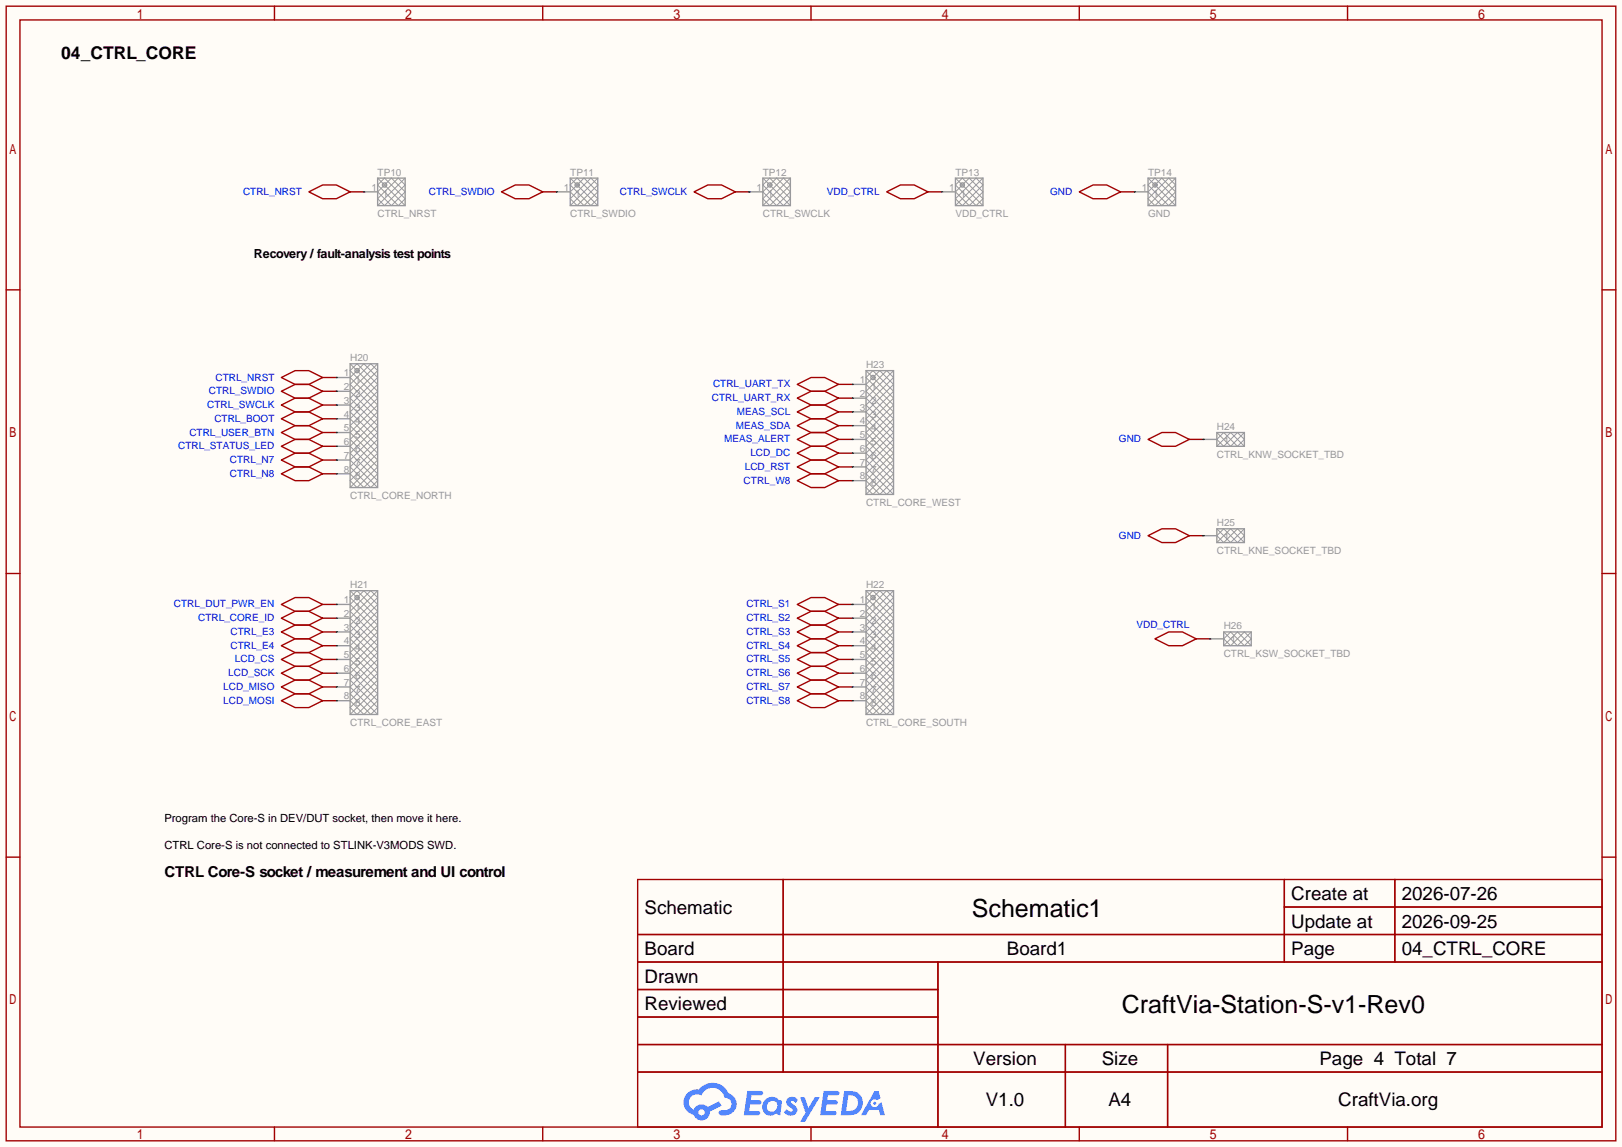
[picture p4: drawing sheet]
<svg xmlns="http://www.w3.org/2000/svg" width="299mm" height="212mm" viewBox="0 0 299 212" stroke-linecap="round" stroke-linejoin="round" font-family="sans-serif">
<path d="M0 0h299.5v211.8h-299.5z" fill="#fffcf7"/>
<g fill="none" stroke="#a10000" stroke-width=".25">
<path d="M1.1 1.1h297.2v209.6h-297.2zM3.7 3.7h292.1v204.5h-292.1zM50.7 1.1v2.6M100.2 1.1v2.6M149.7 1.1v2.6M199.3 1.1v2.6M248.8 1.1v2.6M1.1 53.5h2.6M295.8 53.5h2.5M1.1 105.9h2.6M295.8 105.9h2.5M1.1 158.3h2.6"/>
<path d="M295.8 158.3h2.5M117.7 162.4h178.1v45.8h-178.1zM117.7 172.6h178.1M117.7 177.7h178.1M144.6 162.4v35.6M173.2 177.7v30.5M237.1 162.4v15.3M237.1 167.5h58.7M257.5 162.4v15.3M117.7 182.8h55.5M117.7 192.9h178.1M117.7 187.8h55.5"/>
<path d="M117.7 198h178.1M196.7 192.9v15.3M215.6 192.9v15.3M50.7 208.2v2.5M100.2 208.2v2.5M149.7 208.2v2.5M199.3 208.2v2.5M248.8 208.2v2.5"/>
</g>
<g fill="#5487ff">
<path d="M145.5 202.8a1.3 1.3 0 0 1 1.8 .3l-.4 .6a.54 .54 0 0 0-.9-.2l.1 .2a1.58 1.58 0 0 1 1.1 1.6 1.43 1.43 0 0 1-2.5 .1l.5-.6a.64 .64 0 0 0 .5 .5 .64 .64 0 0 0 .7-.3l-.2-.2a1.6 1.6 0 0 1-1-1.6z"/>
<path d="M147.7 202.7h.9l.7 1.9 1.1-1.9h.9l-2.7 4.5h-.9l1-1.7z"/>
<path d="M138 201.5h1.6a1.31 1.31 0 0 1 1.2 .2 .4 .4 0 0 1-.3 .6h-1.8l-.1 .9h1.6a.4 .4 0 0 1 .4 .4 .4 .4 0 0 1-.4 .4h-1.7l-.2 1.2h.8a1.23 1.23 0 0 1 1.2 .2 .39 .39 0 0 1-.3 .6h-2.7z"/>
<path d="M152.1 201.5h1.6a1.32 1.32 0 0 1 1.3 .2 .39 .39 0 0 1-.4 .6h-1.7l-.2 .9h1.7a.4 .4 0 0 1 .3 .4 .4 .4 0 0 1-.4 .4h-1.7l-.2 1.2h.8a1.23 1.23 0 0 1 1.2 .2 .39 .39 0 0 1-.3 .6h-2.7z"/>
<path d="M161.5 201.5h.7l.4 1.3-.7 .4a.75 .75 0 0 0-1.1 .3 .75 .75 0 0 0 .5 1 .75 .75 0 0 0 .9-.6l.6-.3 .6 2.4h-.9l-.2-1h-1.9l-.5 1h-.9z"/>
<path d="M155.9 201.5l-.7 4.5h1.5a2.27 2.27 0 0 0 2.6-2.3 2.27 2.27 0 0 0-2.7-2.2zM156.6 202.3a1.5 1.5 0 0 1 1.8 1.5 1.5 1.5 0 0 1-1.9 1.4h-.3z"/>
<path d="M141.3 203.1a1.62 1.62 0 0 0-.4 2.1 1.62 1.62 0 0 0 2 .7l.4-.3 .3 .3 .5 .1 .3-2.5-.2-.3h-.4a1.58 1.58 0 0 0-2.5-.1zM141.9 203.6a.99 .99 0 0 1 1.6 .3 .99 .99 0 0 1-.9 1.4 .94 .94 0 0 1-1-.5 .94 .94 0 0 1 .3-1.2z"/>
<path d="M126.9 201.9a2.37 2.37 0 0 0 1.2 4 1.54 1.54 0 0 0 1.7 1 1.54 1.54 0 0 0 1.3-1.6l2.1-1.1-.5-.8-2 1.1a1.57 1.57 0 0 0-2.6 .4 1.5 1.5 0 0 1-.8-2.1 1.5 1.5 0 0 1 2.2-.5 2.23 2.23 0 0 1 2.3-1.4 2.23 2.23 0 0 1 2 1.8 1.16 1.16 0 0 1 1.2 1.1 1.16 1.16 0 0 1-1 1.3h-.7a.47 .47 0 0 0-.6 .3 .47 .47 0 0 0 .4 .6 2.23 2.23 0 0 0 2.3-.7 2.23 2.23 0 0 0 .4-2.3 2.16 2.16 0 0 0-1.3-1.1 3.2 3.2 0 0 0-5.4-.7l-1.2 .1zM129 205.4a.58 .58 0 0 1 1.1 0 .58 .58 0 0 1-1.1 0z"/>
<circle cx="161.5" cy="203.8" r=".28"/>
</g>
<g fill="none" stroke="#999" stroke-width=".18">
<path d="M69.7 34.2l1.3-1.3 3.8 3.8-1.3 1.3zM69.7 35.4l2.6-2.5 2.5 2.5-2.5 2.6zM69.7 36.7l3.8-3.8 1.3 1.3-3.8 3.8zM69.7 32.9l5.1 5.1M71.2 33.8l.1 .2M71.3 34.3l-.1 .2M74.8 32.9l-5.1 5.1M105.3 34.2l1.3-1.3 3.8 3.8-1.3 1.3zM105.3 35.4l2.5-2.5 2.6 2.5-2.6 2.6zM105.3 32.9l5.1 5.1M106.7 33.8l.2 .2M106.9 34.3l-.2 .2"/>
<path d="M109.1 32.9l1.3 1.3-3.8 3.8-1.3-1.3zM110.4 32.9l-5.1 5.1M140.8 34.2l1.3-1.3 3.8 3.8-1.2 1.3zM140.8 36.7l3.9-3.8 1.2 1.3-3.8 3.8zM140.8 35.4l2.6-2.5 2.5 2.5-2.5 2.6zM140.8 32.9l5.1 5.1M142.3 33.8l.2 .2M142.5 34.3l-.2 .2M145.9 32.9l-5.1 5.1M176.4 34.2l1.3-1.3 3.8 3.8-1.3 1.3zM176.4 35.4l2.5-2.5 2.6 2.5-2.6 2.6zM176.4 32.9l5.1 5.1"/>
<path d="M177.8 33.8l.2 .2M178 34.3l-.2 .2M180.2 32.9l1.3 1.3-3.8 3.8-1.3-1.3zM181.5 32.9l-5.1 5.1M212 34.2l1.2-1.3 3.8 3.8-1.2 1.3zM212 32.9l5 5.1M213.4 33.8l.2 .2M213.6 34.3l-.2 .2M214.5 32.9l2.5 2.5-2.5 2.6-2.5-2.6zM215.8 32.9l1.2 1.3-3.8 3.8-1.2-1.3zM217 32.9l-5 5.1M64.6 67.2l5.1 5.1-5.1 5 5.1 5.1-5.1 5.1 2.6 2.5 2.5-2.5-5.1-5.1 5.1-5.1-5.1-5 5.1-5.1"/>
<path d="M65.9 67.2l-1.3 1.3 5.1 5-5.1 5.1 5.1 5.1-5.1 5.1 1.3 1.2 3.8-3.8-5.1-5 5.1-5.1-5.1-5.1 3.9-3.8 1.2 1.3-5.1 5 5.1 5.1-5.1 5.1 5.1 5.1-1.2 1.2-3.9-3.8 5.1-5-5.1-5.1 5.1-5.1zM66.1 68.1l.2 .2M66.3 68.6l-.2 .2M159.9 69.7l1.3-1.2 3.8 3.8-5.1 5 5.1 5.1-5.1 5.1 3.8 3.8 1.3-1.3-5.1-5 5.1-5.1-5.1-5.1 5.1-5.1-1.3-1.2-3.8 3.8 5.1 5-5.1 5.1 5.1 5.1-3.8 3.8-1.3-1.3 5.1-5-5.1-5.1 5.1-5.1zM159.9 68.5l5.1 5-5.1 5.1 5.1 5.1-5.1 5.1 2.5 2.5 2.6-2.5-5.1-5.1 5.1-5.1-5.1-5.1 5.1-5M161.3 69.4l.2 .2M161.5 69.9l-.2 .2M224.7 79.9l2.5 2.5 2.5-2.5M225.9 79.9l2.6 2.5 1.2-1.2-1.2-1.3-2.6 2.5-1.2-1.2zM64.6 90l5.1-5-5.1-5.1 5.1-5.1-5.1-5.1 2.6-2.5 2.5 2.5-5.1 5.1 5.1 5.1-5.1 5.1 5.1 5M159.9 91.3l5.1-5.1-5.1-5 5.1-5.1-5.1-5.1 2.5-2.5 2.6 2.5-5.1 5.1 5.1 5.1-5.1 5 5.1 5.1M224.7 82.4l2.5-2.5 2.5 2.5"/>
<path d="M224.7 97.7l2.5 2.5 2.5-2.5M225.9 97.7l2.6 2.5 1.2-1.3-1.2-1.2-2.6 2.5-1.2-1.3zM64.6 110.4l5.1 5-5.1 5.1 5.1 5.1-5.1 5.1 1.3 1.3 3.8-3.9-5.1-5 5.1-5.1-5.1-5.1 3.9-3.8 1.2 1.3-5.1 5 5.1 5.1-5.1 5.1 5.1 5.1-1.2 1.3-3.9-3.9 5.1-5-5.1-5.1 5.1-5.1-3.8-3.8zM64.6 109.1l5.1 5.1-5.1 5.1 5.1 5-5.1 5.1 2.6 2.6 2.5-2.6-5.1-5.1 5.1-5-5.1-5.1 5.1-5.1M66.1 110l.2 .2M66.3 110.5l-.2 .2M159.9 110.4l5.1 5-5.1 5.1 5.1 5.1-5.1 5.1 1.3 1.3 3.8-3.9-5.1-5 5.1-5.1-5.1-5.1 3.8-3.8 1.3 1.3-5.1 5 5.1 5.1-5.1 5.1 5.1 5.1-1.3 1.3-3.8-3.9 5.1-5-5.1-5.1 5.1-5.1-3.8-3.8zM159.9 109.1l5.1 5.1-5.1 5.1 5.1 5-5.1 5.1 2.5 2.6 2.6-2.6-5.1-5.1 5.1-5-5.1-5.1 5.1-5.1M161.3 110l.2 .2M161.5 110.5l-.2 .2M224.7 100.2l2.5-2.5 2.5 2.5M225.9 119.3l2.6-2.6 2.5 2.6"/>
<path d="M225.9 116.7l2.6 2.6 2.5-2.6M227.2 116.7l-1.3 1.3 1.3 1.3 2.5-2.6 1.3 1.3-1.3 1.3zM64.6 132l5.1-5.1-5.1-5.1 5.1-5.1-5.1-5.1 2.6-2.5 2.5 2.5-5.1 5.1 5.1 5.1-5.1 5.1 5.1 5.1M159.9 132l5.1-5.1-5.1-5.1 5.1-5.1-5.1-5.1 2.5-2.5 2.6 2.5-5.1 5.1 5.1 5.1-5.1 5.1 5.1 5.1"/>
</g>
<g fill="none" stroke="#999" stroke-width=".25">
<path d="M67.2 35.4h2.5M69.7 32.9h5.1v5.1h-5.1zM102.7 35.4h2.6M105.3 32.9h5.1v5.1h-5.1zM138.3 35.4h2.5M140.8 32.9h5.1v5.1h-5.1zM173.9 35.4h2.5M176.4 32.9h5.1v5.1h-5.1zM209.4 35.4h2.6M212 32.9h5v5.1h-5zM62.1 69.7h2.5M62.1 72.3h2.5"/>
<path d="M62.1 74.8h2.5M62.1 77.3h2.5M62.1 79.9h2.5M64.6 67.2h5.1v22.8h-5.1zM157.4 71h2.5M157.4 73.5h2.5M157.4 76.1h2.5M157.4 78.6h2.5M159.9 68.5h5.1v22.8h-5.1zM224.7 79.9h5v2.5h-5zM62.1 82.4h2.5M62.1 85h2.5"/>
<path d="M62.1 87.5h2.5M157.4 81.2h2.5M157.4 83.7h2.5M157.4 86.2h2.5M157.4 88.8h2.5M222.1 81.2h2.6M222.1 98.9h2.6M224.7 97.7h5v2.5h-5zM62.1 111.6h2.5M62.1 114.2h2.5M62.1 116.7h2.5M62.1 119.3h2.5"/>
<path d="M64.6 109.1h5.1v22.9h-5.1zM157.4 111.6h2.5M157.4 114.2h2.5M157.4 116.7h2.5M157.4 119.3h2.5M159.9 109.1h5.1v22.9h-5.1zM223.4 118h2.5M225.9 116.7h5.1v2.6h-5.1zM62.1 121.8h2.5M62.1 124.3h2.5M62.1 126.9h2.5M62.1 129.4h2.5"/>
<path d="M157.4 121.8h2.5M157.4 124.3h2.5M157.4 126.9h2.5M157.4 129.4h2.5"/>
<circle cx="71" cy="34.2" r=".38"/>
<circle cx="106.6" cy="34.2" r=".38"/>
<circle cx="142.1" cy="34.2" r=".38"/>
<circle cx="177.7" cy="34.2" r=".38"/>
<circle cx="213.2" cy="34.2" r=".38"/>
<circle cx="65.9" cy="68.5" r=".38"/>
<circle cx="161.2" cy="69.7" r=".38"/>
<circle cx="65.9" cy="110.4" r=".38"/>
<circle cx="161.2" cy="110.4" r=".38"/>
</g>
<g fill="none" stroke="#870000" stroke-width=".25">
<path d="M64.6 35.4h2.6M100.2 35.4h2.5M135.8 35.4h2.5M171.3 35.4h2.6M206.9 35.4h2.5M59.6 69.7h2.5M59.6 72.3h2.5M59.6 74.8h2.5M59.6 77.3h2.5M59.6 79.9h2.5M154.8 71h2.6M154.8 73.5h2.6"/>
<path d="M154.8 76.1h2.6M154.8 78.6h2.6M59.6 82.4h2.5M59.6 85h2.5M59.6 87.5h2.5M154.8 81.2h2.6M154.8 83.7h2.6M154.8 86.2h2.6M154.8 88.8h2.6M219.6 81.2h2.5M219.6 98.9h2.5M59.6 111.6h2.5"/>
<path d="M59.6 114.2h2.5M59.6 116.7h2.5M59.6 119.3h2.5M154.8 111.6h2.6M154.8 114.2h2.6M154.8 116.7h2.6M154.8 119.3h2.6M220.9 118h2.5M59.6 121.8h2.5M59.6 124.3h2.5M59.6 126.9h2.5M59.6 129.4h2.5"/>
<path d="M154.8 121.8h2.6M154.8 124.3h2.6M154.8 126.9h2.6M154.8 129.4h2.6"/>
</g>
<g fill="none" stroke="#a10000" stroke-width=".25">
<path d="M57 35.4l2.6-1.2h2.5l2.5 1.2-2.5 1.3h-2.5zM92.6 35.4l2.5-1.2h2.6l2.5 1.2-2.5 1.3h-2.6zM128.1 35.4l2.6-1.2h2.5l2.6 1.2-2.6 1.3h-2.5zM163.7 35.4l2.5-1.2h2.6l2.5 1.2-2.5 1.3h-2.6zM199.3 35.4l2.5-1.2h2.5l2.6 1.2-2.6 1.3h-2.5zM51.9 69.7l2.6-1.2h2.5l2.6 1.2-2.6 1.3h-2.5zM51.9 72.3l2.6-1.3h2.5l2.6 1.3-2.6 1.2h-2.5zM51.9 74.8l2.6-1.3h2.5l2.6 1.3-2.6 1.3h-2.5zM51.9 77.3l2.6-1.2h2.5l2.6 1.2-2.6 1.3h-2.5zM51.9 79.9l2.6-1.3h2.5l2.6 1.3-2.6 1.3h-2.5zM147.2 71l2.5-1.3h2.6l2.5 1.3-2.5 1.3h-2.6zM147.2 73.5l2.5-1.2h2.6l2.5 1.2-2.5 1.3h-2.6z"/>
<path d="M147.2 76.1l2.5-1.3h2.6l2.5 1.3-2.5 1.2h-2.6zM147.2 78.6l2.5-1.3h2.6l2.5 1.3-2.5 1.3h-2.6zM51.9 82.4l2.6-1.2h2.5l2.6 1.2-2.6 1.3h-2.5zM51.9 85l2.6-1.3h2.5l2.6 1.3-2.6 1.2h-2.5zM51.9 87.5l2.6-1.3h2.5l2.6 1.3-2.6 1.3h-2.5zM147.2 81.2l2.5-1.3h2.6l2.5 1.3-2.5 1.2h-2.6zM147.2 83.7l2.5-1.3h2.6l2.5 1.3-2.5 1.3h-2.6zM147.2 86.2l2.5-1.2h2.6l2.5 1.2-2.5 1.3h-2.6zM147.2 88.8l2.5-1.3h2.6l2.5 1.3-2.5 1.2h-2.6zM212 81.2l2.5-1.3h2.5l2.6 1.3-2.6 1.2h-2.5zM212 98.9l2.5-1.2h2.5l2.6 1.2-2.6 1.3h-2.5zM51.9 111.6l2.6-1.2h2.5l2.6 1.2-2.6 1.3h-2.5z"/>
<path d="M51.9 114.2l2.6-1.3h2.5l2.6 1.3-2.6 1.2h-2.5zM51.9 116.7l2.6-1.3h2.5l2.6 1.3-2.6 1.3h-2.5zM51.9 119.3l2.6-1.3h2.5l2.6 1.3-2.6 1.2h-2.5zM147.2 111.6l2.5-1.2h2.6l2.5 1.2-2.5 1.3h-2.6zM147.2 114.2l2.5-1.3h2.6l2.5 1.3-2.5 1.2h-2.6zM147.2 116.7l2.5-1.3h2.6l2.5 1.3-2.5 1.3h-2.6zM147.2 119.3l2.5-1.3h2.6l2.5 1.3-2.5 1.2h-2.6zM213.2 118l2.6-1.3h2.5l2.6 1.3-2.6 1.3h-2.5zM51.9 121.8l2.6-1.3h2.5l2.6 1.3-2.6 1.3h-2.5zM51.9 124.3l2.6-1.2h2.5l2.6 1.2-2.6 1.3h-2.5zM51.9 126.9l2.6-1.3h2.5l2.6 1.3-2.6 1.2h-2.5zM51.9 129.4l2.6-1.3h2.5l2.6 1.3-2.6 1.3h-2.5z"/>
<path d="M147.2 121.8l2.5-1.3h2.6l2.5 1.3-2.5 1.3h-2.6zM147.2 124.3l2.5-1.2h2.6l2.5 1.2-2.5 1.3h-2.6zM147.2 126.9l2.5-1.3h2.6l2.5 1.3-2.5 1.2h-2.6zM147.2 129.4l2.5-1.3h2.6l2.5 1.3-2.5 1.3h-2.6z"/>
</g>
<g fill="none" stroke="#008700" stroke-width=".25">
<path d="M67.2 35.4h.1M102.7 35.4h.1M138.3 35.4h.1M173.9 35.4h.1M209.4 35.4h.1M62.1 69.7h.1M62.1 72.3h.1M62.1 74.8h.1M62.1 77.3h.1M62.1 79.9h.1M157.4 71h.1M157.4 73.5h.1"/>
<path d="M157.4 76.1h.1M157.4 78.6h.1M62.1 82.4h.1M62.1 85h.1M62.1 87.5h.1M157.4 81.2h.1M157.4 83.7h.1M157.4 86.2h.1M157.4 88.8h.1M222.1 81.2h.1M222.1 98.9h.1M62.1 111.6h.1"/>
<path d="M62.1 114.2h.1M62.1 116.7h.1M62.1 119.3h.1M157.4 111.6h.1M157.4 114.2h.1M157.4 116.7h.1M157.4 119.3h.1M223.4 118h.1M62.1 121.8h.1M62.1 124.3h.1M62.1 126.9h.1M62.1 129.4h.1"/>
<path d="M157.4 121.8h.1M157.4 124.3h.1M157.4 126.9h.1M157.4 129.4h.1"/>
</g>
<g font-size="4.6">
<text x="179.4" y="169.4">Schematic1</text>
<text x="207.1" y="187.1">CraftVia-Station-S-v1-Rev0</text>
</g>
<g font-size="3.5">
<text x="238.4" y="166.2">Create at</text>
<text x="258.8" y="166.2">2026-07-26</text>
<text x="119" y="168.8">Schematic</text>
<text x="238.4" y="171.3">Update at</text>
<text x="258.8" y="171.3">2026-09-25</text>
<text x="119" y="176.4">Board</text>
<text x="185.9" y="176.4">Board1</text>
<text x="238.4" y="176.4">Page</text>
<text x="258.8" y="176.4">04_CTRL_CORE</text>
<text x="119" y="181.5">Drawn</text>
<text x="119" y="186.6">Reviewed</text>
<text x="179.7" y="196.7">Version</text>
<text x="203.4" y="196.7">Size</text>
<text x="243.6" y="196.7">Page 4 Total 7</text>
<text x="182" y="204.3">V1.0</text>
<text x="204.7" y="204.3">A4</text>
<text x="247.1" y="204.3">CraftVia.org</text>
</g>
<text font-size="3.2" x="11.3" y="10.8">04_CTRL_CORE</text>
<text font-size="2.8" x="30.4" y="162">CTRL Core-S socket / measurement and UI control</text>
<text font-size="2.3" x="46.9" y="47.7">Recovery / fault-analysis test points</text>
<g font-size="2.1">
<text x="30.4" y="151.8">Program the Core-S in DEV/DUT socket, then move it here.</text>
<text x="30.4" y="156.9">CTRL Core-S is not connected to STLINK-V3MODS SWD.</text>
</g>
<g font-size="1.8" fill="#00f">
<text x="44.9" y="36">CTRL_NRST</text>
<text x="79.2" y="36">CTRL_SWDIO</text>
<text x="114.5" y="36">CTRL_SWCLK</text>
<text x="152.7" y="36">VDD_CTRL</text>
<text x="193.9" y="36">GND</text>
<text x="39.8" y="70.3">CTRL_NRST</text>
<text x="131.7" y="71.5">CTRL_UART_TX</text>
<text x="38.3" y="75.4">CTRL_SWCLK</text>
<text x="38.6" y="72.8">CTRL_SWDIO</text>
<text x="39.6" y="77.9">CTRL_BOOT</text>
<text x="131.5" y="74.1">CTRL_UART_RX</text>
<text x="136.1" y="76.6">MEAS_SCL</text>
<text x="32.9" y="83">CTRL_STATUS_LED</text>
<text x="35" y="80.4">CTRL_USER_BTN</text>
<text x="133.7" y="81.7">MEAS_ALERT</text>
<text x="135.9" y="79.2">MEAS_SDA</text>
<text x="206.6" y="81.7">GND</text>
<text x="42.5" y="85.5">CTRL_N7</text>
<text x="42.5" y="88.1">CTRL_N8</text>
<text x="137.3" y="89.3">CTRL_W8</text>
<text x="137.5" y="86.8">LCD_RST</text>
<text x="138.5" y="84.2">LCD_DC</text>
<text x="206.6" y="99.5">GND</text>
<text x="32.1" y="112.2">CTRL_DUT_PWR_EN</text>
<text x="137.8" y="112.2">CTRL_S1</text>
<text x="36.6" y="114.7">CTRL_CORE_ID</text>
<text x="42.6" y="117.3">CTRL_E3</text>
<text x="42.6" y="119.8">CTRL_E4</text>
<text x="137.8" y="114.7">CTRL_S2</text>
<text x="137.8" y="117.3">CTRL_S3</text>
<text x="137.8" y="119.8">CTRL_S4</text>
<text x="209.8" y="116">VDD_CTRL</text>
<text x="42.2" y="124.9">LCD_SCK</text>
<text x="43.4" y="122.3">LCD_CS</text>
<text x="137.8" y="122.3">CTRL_S5</text>
<text x="137.8" y="124.9">CTRL_S6</text>
<text x="41.2" y="127.4">LCD_MISO</text>
<text x="41.2" y="130">LCD_MOSI</text>
<text x="137.8" y="127.4">CTRL_S7</text>
<text x="137.8" y="130">CTRL_S8</text>
</g>
<g font-size="1.8" fill="#999">
<text x="68.6" y="35.2">1</text>
<text x="69.7" y="32.4">TP10</text>
<text x="104.1" y="35.2">1</text>
<text x="105.3" y="32.4">TP11</text>
<text x="139.7" y="35.2">1</text>
<text x="140.8" y="32.4">TP12</text>
<text x="175.2" y="35.2">1</text>
<text x="176.4" y="32.4">TP13</text>
<text x="210.8" y="35.2">1</text>
<text x="212" y="32.4">TP14</text>
<text x="69.7" y="40.1">CTRL_NRST</text>
<text x="70.7" y="36.5">1</text>
<text x="105.3" y="40.1">CTRL_SWDIO</text>
<text x="106.2" y="36.5">1</text>
<text x="140.8" y="40.1">CTRL_SWCLK</text>
<text x="141.8" y="36.5">1</text>
<text x="176.4" y="40.1">VDD_CTRL</text>
<text x="177.3" y="36.5">1</text>
<text x="212" y="40.1">GND</text>
<text x="212.9" y="36.5">1</text>
<text x="63.5" y="69.5">1</text>
<text x="64.6" y="66.7">H20</text>
<text x="65.6" y="70.8">1</text>
<text x="158.7" y="70.8">1</text>
<text x="159.9" y="68">H23</text>
<text x="63.5" y="72">2</text>
<text x="63.5" y="74.6">3</text>
<text x="63.5" y="77.1">4</text>
<text x="65.6" y="73.3">2</text>
<text x="65.6" y="75.8">3</text>
<text x="158.7" y="73.3">2</text>
<text x="158.7" y="75.8">3</text>
<text x="160.8" y="72">1</text>
<text x="160.8" y="74.6">2</text>
<text x="160.8" y="77.1">3</text>
<text x="63.5" y="79.7">5</text>
<text x="63.5" y="82.2">6</text>
<text x="65.6" y="78.4">4</text>
<text x="65.6" y="80.9">5</text>
<text x="65.6" y="83.5">6</text>
<text x="158.7" y="78.4">4</text>
<text x="158.7" y="80.9">5</text>
<text x="158.7" y="83.5">6</text>
<text x="160.8" y="79.7">4</text>
<text x="160.8" y="82.2">5</text>
<text x="224.7" y="79.4">H24</text>
<text x="225.9" y="81.9">1</text>
<text x="63.5" y="84.7">7</text>
<text x="63.5" y="87.3">8</text>
<text x="65.6" y="86">7</text>
<text x="65.6" y="88.5">8</text>
<text x="158.7" y="86">7</text>
<text x="158.7" y="88.5">8</text>
<text x="160.8" y="84.7">6</text>
<text x="160.8" y="87.3">7</text>
<text x="160.8" y="89.8">8</text>
<text x="224.7" y="84.5">CTRL_KNW_SOCKET_TBD</text>
<text x="64.6" y="92.1">CTRL_CORE_NORTH</text>
<text x="159.9" y="93.4">CTRL_CORE_WEST</text>
<text x="224.7" y="97.2">H25</text>
<text x="225.9" y="99.7">1</text>
<text x="224.7" y="102.3">CTRL_KNE_SOCKET_TBD</text>
<text x="63.5" y="111.4">1</text>
<text x="63.5" y="113.9">2</text>
<text x="64.6" y="108.6">H21</text>
<text x="65.6" y="112.7">1</text>
<text x="158.7" y="111.4">1</text>
<text x="158.7" y="113.9">2</text>
<text x="159.9" y="108.6">H22</text>
<text x="160.8" y="112.7">1</text>
<text x="63.5" y="116.5">3</text>
<text x="63.5" y="119">4</text>
<text x="65.6" y="115.2">2</text>
<text x="65.6" y="117.8">3</text>
<text x="158.7" y="116.5">3</text>
<text x="158.7" y="119">4</text>
<text x="160.8" y="115.2">2</text>
<text x="160.8" y="117.8">3</text>
<text x="225.9" y="116.3">H26</text>
<text x="227.2" y="118.8">1</text>
<text x="63.5" y="121.6">5</text>
<text x="63.5" y="124.1">6</text>
<text x="65.6" y="120.3">4</text>
<text x="65.6" y="122.8">5</text>
<text x="65.6" y="125.4">6</text>
<text x="158.7" y="121.6">5</text>
<text x="158.7" y="124.1">6</text>
<text x="160.8" y="120.3">4</text>
<text x="160.8" y="122.8">5</text>
<text x="160.8" y="125.4">6</text>
<text x="225.9" y="121.3">CTRL_KSW_SOCKET_TBD</text>
<text x="63.5" y="126.6">7</text>
<text x="63.5" y="129.2">8</text>
<text x="65.6" y="127.9">7</text>
<text x="65.6" y="130.5">8</text>
<text x="158.7" y="126.6">7</text>
<text x="158.7" y="129.2">8</text>
<text x="160.8" y="127.9">7</text>
<text x="160.8" y="130.5">8</text>
<text x="64.6" y="134">CTRL_CORE_EAST</text>
<text x="159.9" y="134">CTRL_CORE_SOUTH</text>
</g>
</svg>
